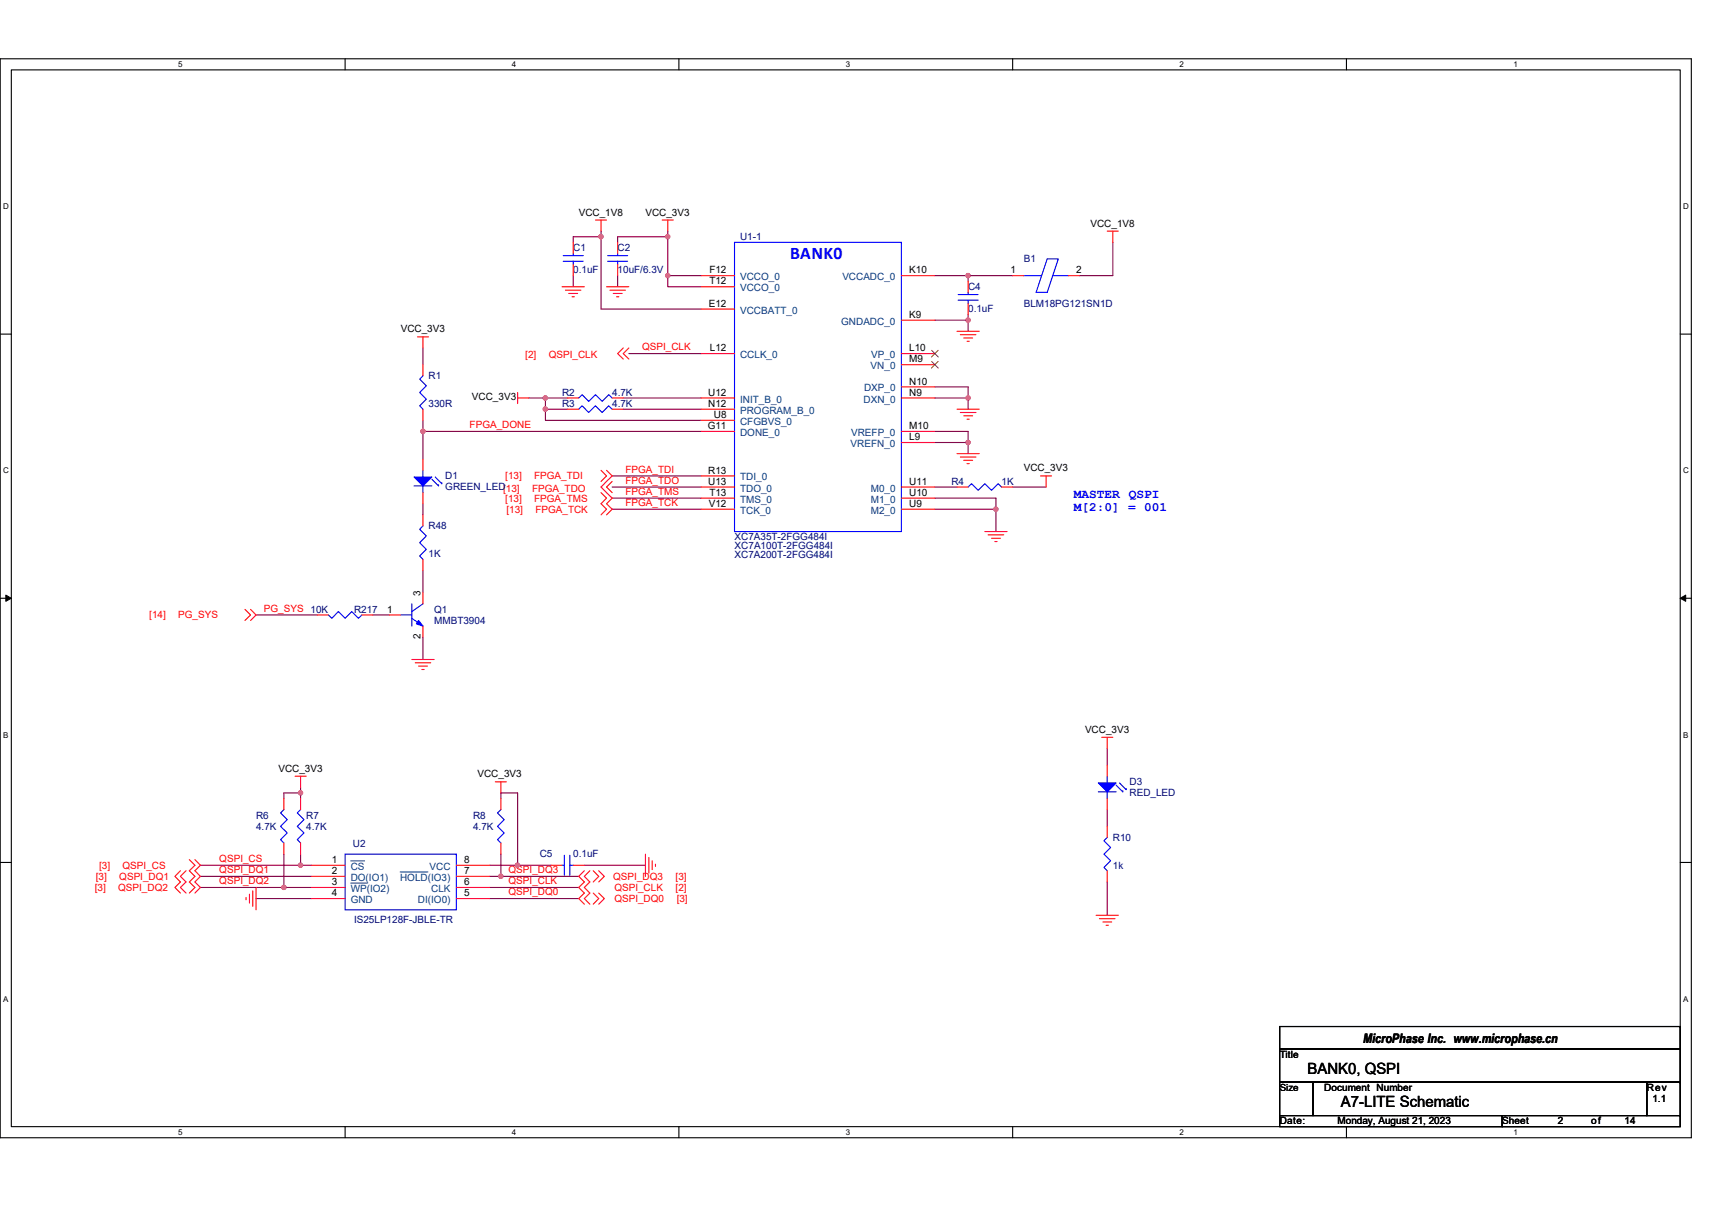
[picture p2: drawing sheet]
<svg xmlns="http://www.w3.org/2000/svg" width="297mm" height="210mm" viewBox="0 0 297 210" stroke-linecap="round" stroke-linejoin="round" font-family="sans-serif">
<path d="M0 10.2h293.5v187.2h-293.5zM2 12.1h289.5v183.4h-289.5z" fill="none" stroke="#000" stroke-width=".19"/>
<g fill="#fff">
<path d="M30.9 10.4h.8v1.6h-.8z"/>
<path d="M30.9 195.7h.8v1.6h-.8z"/>
</g>
<path d="M59.9 10.2v1.9M59.9 195.5v1.9" fill="none" stroke="#000" stroke-width=".19"/>
<g fill="#fff">
<path d="M88.8 10.4h.8v1.6h-.8z"/>
<path d="M88.8 195.7h.8v1.6h-.8z"/>
</g>
<path d="M117.8 10.2v1.9M117.8 195.5v1.9" fill="none" stroke="#000" stroke-width=".19"/>
<g fill="#fff">
<path d="M146.7 10.4h.8v1.6h-.8z"/>
<path d="M146.7 195.7h.8v1.6h-.8z"/>
</g>
<path d="M175.7 10.2v1.9M175.7 195.5v1.9" fill="none" stroke="#000" stroke-width=".19"/>
<g fill="#fff">
<path d="M204.7 10.4h.7v1.6h-.7z"/>
<path d="M204.7 195.7h.7v1.6h-.7z"/>
</g>
<path d="M233.6 10.2v1.9M233.6 195.5v1.9" fill="none" stroke="#000" stroke-width=".19"/>
<g fill="#fff">
<path d="M262.6 10.4h.7v1.6h-.7z"/>
<path d="M262.6 195.7h.7v1.6h-.7z"/>
<path d="M.5 35.1h1v1.5h-1z"/>
<path d="M292 35.1h1v1.5h-1z"/>
<path d="M.5 80.9h1v1.5h-1z"/>
<path d="M292 80.9h1v1.5h-1z"/>
</g>
<path d="M0 58h2M291.5 58h2" fill="none" stroke="#000" stroke-width=".19"/>
<g fill="#fff">
<path d="M.5 126.7h.9v1.6h-.9z"/>
<path d="M292 126.7h.9v1.6h-.9z"/>
</g>
<path d="M0 103.8h2M291.5 103.8h2" fill="none" stroke="#000" stroke-width=".19"/>
<path d="M1 103.3l1 .5-1 .6zM291.5 103.8l1-.5v1.1z" fill="#000" stroke="#000" stroke-width=".17"/>
<g fill="#fff">
<path d="M.5 172.6h.9v1.5h-.9z"/>
<path d="M292 172.6h.9v1.5h-.9z"/>
</g>
<g fill="none" stroke="#000" stroke-width=".19">
<path d="M0 149.7h2M291.5 149.7h2M222 178.1h69.5v3.9h-69.5zM291.5 178.1h.1M222 182h69.5v5.8h-69.5zM222 187.8h5.8v5.8h-5.8zM222 193.6h38.6v1.9h-38.6zM227.8 187.8h.1M227.8 187.8h57.9v5.8h-57.9zM260.6 193.6h30.9v1.9h-30.9zM260.6 193.6h.1M285.7 187.8h5.8v5.8h-5.8z"/>
<path d="M285.7 187.8h.1M291.5 182h.1M291.5 187.8h.1M291.5 193.6h.1"/>
</g>
<g fill="none" stroke="#800040" stroke-width=".19">
<path d="M99.5 47.8v2M104.3 40.1v1M104.3 41.1v12.5h17.3M104.3 41.1h-4.8v1M107.2 47.8v2M115.9 40.1v1M115.9 41.1h-8.7v1M115.9 41.1v6.7M115.9 47.8h5.7M115.9 47.8v2h5.7M162.2 47.8h5.8M162.2 55.6h5.8"/>
<path d="M168 47.8h7.7M168 54.6v1M168 55.6v1.9M168 47.8v1M193.1 42.1v5.7h-5.8M73.4 72.9v2M73.4 74.9h48.2M73.4 60.4v2.9M73.4 74.9v4.8M91.7 69.1h2.9M94.6 69.1h3.9M94.6 71h3.9"/>
<path d="M94.6 71v1.9h27M94.6 69.1v1.9M108.1 69.1h13.5M108.1 71h13.5M109.1 61.4h12.5M162.2 67.1h5.8v2M162.2 69.1h5.8M162.2 74.9h5.8v1.9M162.2 76.8h5.8M168 69.1v1.9M168 76.8v1.9M73.4 87.4v1.9"/>
<path d="M73.4 99v3.8M106.2 84.5h15.4M106.2 86.4h15.4M106.2 88.4h15.4M106.2 82.6h15.4M162.2 88.4h10.6M162.2 86.4h10.6v2M162.2 84.5h3.8M172.8 88.4v3.8M175.7 84.5h5.8M44.4 106.7h10.7M64.7 106.7h2.9"/>
<path d="M73.4 110.6v3.8M52.2 136.6v1M52.2 137.6h-2.9v1M52.2 137.6v1M86.9 138.6v-1h2.9v12.6M192.1 129.9v2.9M34.8 150.2h17.4M34.8 154h14.5M34.8 152.1h19.3M44.4 155.9h9.7M49.3 148.2v5.8M49.3 154h4.8"/>
<path d="M52.2 148.2v2M52.2 150.2h1.9M85 150.2h4.8M85 152.1h1.9M85 154h15.4M85 155.9h15.4M86.9 148.2v3.9M86.9 152.1h13.5M89.8 150.2h5.8M101.4 150.2h10.6M192.1 153.1v5.7M192.1 140.5v2.9"/>
</g>
<g fill="#f0f" stroke="#f0f" stroke-width=".19">
<circle cx="52.1" cy="150.1" r=".38"/>
<circle cx="52.1" cy="137.6" r=".38"/>
<circle cx="89.8" cy="150.1" r=".38"/>
<circle cx="86.9" cy="152.1" r=".38"/>
<circle cx="49.3" cy="154" r=".38"/>
<circle cx="73.4" cy="74.9" r=".38"/>
<circle cx="168" cy="47.8" r=".38"/>
<circle cx="168" cy="55.5" r=".38"/>
<circle cx="168" cy="69.1" r=".38"/>
<circle cx="168" cy="76.8" r=".38"/>
<circle cx="94.6" cy="69.1" r=".38"/>
<circle cx="94.6" cy="71" r=".38"/>
<circle cx="115.8" cy="41.1" r=".38"/>
<circle cx="115.8" cy="47.8" r=".38"/>
<circle cx="172.8" cy="88.4" r=".38"/>
<circle cx="104.3" cy="41.1" r=".38"/>
</g>
<g fill="none" stroke="#f00" stroke-width=".19">
<path d="M103.3 38.2h1.9M104.3 38.2v1.9M114.9 38.2h1.9M115.9 38.2v1.9M72.4 58.5h2M73.4 58.5v1.9M97.5 49.8h3.9M98.1 50.4h2.7M98.7 50.9h1.5M99.2 51.5h.4M99.5 42.1v1.9M99.5 45.9v1.9"/>
<path d="M105.2 49.8h3.9M105.8 50.4h2.7M106.4 50.9h1.5M107 51.5h.4M107.2 42.1v1.9M107.2 45.9v1.9M121.6 53.6h5.8M121.6 47.8h5.8M121.6 49.8h5.8M156.4 55.6h5.8M156.4 47.8h5.8M166 57.5h3.9"/>
<path d="M166.6 58.1h2.7M167.2 58.7h1.6M167.8 59.2h.4M168 48.8v1.9M168 52.7v1.9M175.7 47.8h1.9M185.4 47.8h1.9M192.1 40.1h1.9M193.1 40.1v2M73.4 71v1.9M73.4 63.3v1.9M73.4 79.7v1.9"/>
<path d="M89.8 69.1h1.9M89.8 68.1v1.9M98.5 71h1.9M98.5 69.1h1.9M106.2 71h1.9M106.2 69.1h1.9M108.1 60.4l-.9 1 .9 .9M109.1 60.4l-1 1 1 .9M121.6 69.1h5.8M121.6 71h5.8M121.6 72.9h5.8M121.6 74.9h5.8"/>
<path d="M121.6 61.4h5.8M156.4 74.9h5.8M156.4 76.8h5.8M156.4 67.1h5.8M156.4 69.1h5.8M156.4 61.4h5.8M156.4 63.3h5.8M166 78.7h3.9M166 71h3.9M166.6 79.3h2.7M166.6 71.6h2.7M167.2 79.9h1.6"/>
<path d="M167.2 72.2h1.6M167.8 72.7h.4M73.4 85.5v1.9M73.4 97.1v1.9M73.4 89.3v2M104.3 85.5l.9 .9-.9 1 .9 1-.9 .9M104.3 81.6l.9 1-.9 .9M105.2 81.6l1 1-1.9 1.9 1.9 1.9-1 1 1 1-1 .9M106.2 83.5l-1 1 1 1M121.6 82.6h5.8M121.6 84.5h5.8M121.6 86.4h5.8"/>
<path d="M121.6 88.4h5.8M156.4 84.5h5.8M156.4 86.4h5.8M156.4 88.4h5.8M166 84.5h2M167.8 80.5h.4M170.9 92.2h3.8M171.4 92.8h2.8M172 93.4h1.6M172.6 94h.4M173.8 84.5h1.9M180.5 82.6h2"/>
<path d="M181.5 82.6v1.9M42.5 105.7l1 1-1 1M43.5 105.7l.9 1-.9 1M55.1 106.7h1.9M62.8 106.7h1.9M67.6 106.7h1.9M71.5 114.4h3.8M72 115h2.7M72.6 115.6h1.6M73.2 116.2h.4M73.4 108.6v2M73.4 102.8v2"/>
<path d="M49.3 138.6v1.9M51.2 134.7h1.9M52.2 134.7v1.9M52.2 138.6v1.9M85.9 135.7h2M86.9 135.7v1.9M86.9 138.6v1.9M191.2 128h1.9M192.1 128v1.9M192.1 138.6v1.9M192.1 132.8v1.9M31.3 151.1l-1 1 1 1-1 .9 1 1"/>
<path d="M32.3 151.1l-1 1 1 1-1 .9 1 1M32.8 149.2l1 1-1 .9 1 1-1 1 1 .9-1 1M33.8 149.2l1 1-1 .9 1 1-1 1 1 .9-1 1M42.7 155.7v.4M43.3 155.2v1.5M43.9 154.6v2.7M44.4 154v3.9M49.3 146.3v1.9M52.2 146.3v1.9M54.1 150.2h5.8M54.1 152.1h5.8M54.1 154h5.8"/>
<path d="M54.1 155.9h5.8M79.2 155.9h5.8M79.2 154h5.8M79.2 152.1h5.8M79.2 150.2h5.8M86.9 146.3v1.9M95.6 150.2h1.9M99.5 150.2h1.9M101.4 151.1l-1 1 1 1-1 .9 1 1-1 .9 1 1M102.3 151.1l-.9 1 .9 1-.9 .9 .9 1-.9 .9 .9 1M102.9 151.1l1 1-1 1M102.9 155l1 .9-1 1"/>
<path d="M103.9 151.1l1 1-1 1M103.9 155l1 .9-1 1M112 148.2v3.9M112.6 148.8v2.7M113.2 149.4v1.5M113.7 150v.3M190.2 158.8h3.8M190.8 159.4h2.7M191.3 160h1.6M192.1 151.1v2M192.1 143.4v1.9M191.9 160.6h.4"/>
</g>
<g fill="#00f" stroke="#00f" stroke-width=".19">
<path d="M190.6 135.9h3.1l-1.6 1.5z" fill-rule="evenodd"/>
<path d="M72.6 107.7l.8 .9-1.2-.3z" fill-rule="evenodd"/>
<path d="M71.8 82.8h3.1l-1.5 1.5z" fill-rule="evenodd"/>
</g>
<g fill="none" stroke="#00f" stroke-width=".19">
<path d="M97.7 45.3h3.5M97.7 44.4h3.5M99.5 44v.4M99.5 45.3v.6M105.4 45.3h3.5M105.4 44.4h3.5M107.2 44v.4M107.2 45.3v.6M127.4 42.1h29v50.1h-29zM156.4 42.1h.1M166.2 52.1h3.5M166.2 51.1h3.5"/>
<path d="M168 50.7v.4M168 52.1v.6M177.6 47.8h3.1M181.7 44.9h1.9l-1.9 5.8h-1.9zM182.6 47.8h2.8M73.4 65.2l-.6 .6 1.2 1.2-1.2 1.1 1.2 1.2-1.2 1.1 .6 .6M100.4 71l.6-.6 1.1 1.2 1.2-1.2 1.2 1.2 1.1-1.2 .6 .6M100.4 69.1l.6-.6 1.1 1.2 1.2-1.2 1.2 1.2 1.1-1.2 .6 .6M71.8 84.3h3.1M73.4 81.6v1.2M73.4 84.3v1.2M73.4 91.3l-.6 .6 1.2 1.1-1.2 1.2 1.2 1.1-1.2 1.2 .6 .6"/>
<path d="M74.9 83.2l1.2 1.1v-.2M75.5 82.8l1.2 1.1v-.1M168 84.5l.6-.6 1.1 1.2 1.2-1.2 1.1 1.2 1.2-1.2 .6 .6M57 106.7l.6 .6 1.1-1.2 1.2 1.2 1.1-1.2 1.2 1.2 .6-.6M69.5 106.7h2M71.5 104.8v3.8M71.5 107.3l1.9 1.3M73.4 104.8l-1.9 1.3M190.6 137.4h3.1M192.1 134.7v1.2M192.1 137.4v1.2M193.7 136.2l1.1 1.2v-.2"/>
<path d="M194.2 135.9l1.2 1.1v-.2M49.3 140.5l-.6 .6 1.1 1.1-1.1 1.2 1.1 1.1-1.1 1.2 .6 .6M52.2 140.5l-.6 .6 1.1 1.1-1.1 1.2 1.1 1.1-1.1 1.2 .6 .6M59.9 148.2h19.3v9.7h-19.3zM79.2 148.2h.1M86.9 140.5l-.6 .6 1.2 1.1-1.2 1.2 1.2 1.1-1.2 1.2 .6 .6M97.5 150.2h.4M97.9 148.4v3.5M98.9 150.2h.6M98.9 148.4v3.5M192.1 145.3l-.6 .6 1.2 1.2-1.2 1.1 1.2 1.2-1.2 1.1 .6 .6"/>
</g>
<path d="M60.9 149.4h2.4M60.9 153.2h2.8M69.4 151.3h4.8" fill="none" stroke="#004080" stroke-width=".17"/>
<path d="M161.6 60.8l1.2 1.2M161.6 62.7l1.2 1.2M162.8 60.8l-1.2 1.2M162.8 62.7l-1.2 1.2" fill="none" stroke="#804000" stroke-width=".17"/>
<text font-size="3.1" fill="#00f" x="137.1" y="45">BANK0</text>
<g font-size="2.7">
<text x="226.9" y="186.3">BANK0, QSPI</text>
<text x="232.6" y="192.1">A7-LITE Schematic</text>
</g>
<text font-size="2.3" x="236.5" y="181.1">MicroPhase Inc. www.microphase.cn</text>
<g font-size="2.2" fill="#00f">
<text x="186.3" y="86.4">MASTER QSPI</text>
<text x="186.3" y="88.6">M[2:0] = 001</text>
</g>
<g font-size="1.7">
<text x="100.4" y="37.4">VCC_1V8</text>
<text x="112" y="37.4">VCC_3V3</text>
<text x="189.2" y="39.3">VCC_1V8</text>
<text x="123.1" y="47.4">F12</text>
<text x="157.8" y="47.4">K10</text>
<text x="175.3" y="47.4">1</text>
<text x="186.7" y="47.4">2</text>
<text x="123" y="53.2">E12</text>
<text x="123.1" y="49.4">T12</text>
<text x="69.5" y="57.7">VCC_3V3</text>
<text x="157.8" y="55.2">K9</text>
<text x="123.2" y="61">L12</text>
<text x="157.8" y="61">L10</text>
<text x="157.8" y="62.9">M9</text>
<text x="81.9" y="69.5">VCC_3V3</text>
<text x="122.9" y="68.7">U12</text>
<text x="122.9" y="70.6">N12</text>
<text x="157.8" y="66.7">N10</text>
<text x="157.8" y="68.7">N9</text>
<text x="122.8" y="74.5">G11</text>
<text x="123.9" y="72.5">U8</text>
<text x="157.8" y="74.5">M10</text>
<text x="157.8" y="76.4">L9</text>
<text x="122.9" y="82.2">R13</text>
<text x="177.6" y="81.8">VCC_3V3</text>
<text x="122.9" y="84.1">U13</text>
<text x="123" y="88">V12</text>
<text x="123.1" y="86">T13</text>
<text x="157.8" y="84.1">U11</text>
<text x="157.8" y="86">U10</text>
<text x="157.8" y="88">U9</text>
<text x="67.2" y="106.3">1</text>
<text x="73" y="103.4" transform="rotate(-90 73 103.4)">3</text>
<text x="73" y="111" transform="rotate(-90 73 111)">2</text>
<text x="188.3" y="127.2">VCC_3V3</text>
<text x="48.3" y="133.9">VCC_3V3</text>
<text x="82.8" y="134.9">VCC_3V3</text>
<text x="57.5" y="149.8">1</text>
<text x="80.5" y="149.8">8</text>
<text x="57.5" y="151.7">2</text>
<text x="57.5" y="153.6">3</text>
<text x="57.5" y="155.5">4</text>
<text x="80.5" y="155.5">5</text>
<text x="80.5" y="153.6">6</text>
<text x="80.5" y="151.7">7</text>
<text x="222" y="183.6">Title</text>
<text x="222" y="189.3">Size</text>
<text x="229.8" y="189.3">Document Number</text>
<text x="285.7" y="189.3">Rev</text>
<text x="286.7" y="191.3">1.1</text>
<text x="222" y="195.1">Date:</text>
<text x="232.1" y="195.1">Monday, August 21, 2023</text>
<text x="260.6" y="195.1">Sheet</text>
<text x="270.3" y="195.1">2</text>
<text x="276.1" y="195.1">of</text>
<text x="281.9" y="195.1">14</text>
</g>
<g font-size="1.7" fill="#000080">
<text x="128.4" y="41.7">U1-1</text>
<text x="99.5" y="43.6">C1</text>
<text x="99.5" y="47.5">0.1uF</text>
<text x="107.2" y="43.6">C2</text>
<text x="107.2" y="47.5">10uF/6.3V</text>
<text x="177.6" y="45.5">B1</text>
<text x="168" y="50.4">C4</text>
<text x="177.6" y="53.3">BLM18PG121SN1D</text>
<text x="168" y="54.2">0.1uF</text>
<text x="74.4" y="65.8">R1</text>
<text x="74.4" y="70.6">330R</text>
<text x="97.5" y="70.6">R3</text>
<text x="97.5" y="68.7">R2</text>
<text x="106.2" y="70.6">4.7K</text>
<text x="106.2" y="68.7">4.7K</text>
<text x="77.3" y="83.2">D1</text>
<text x="77.3" y="85.1">GREEN_LED[13]</text>
<text x="165.1" y="84.1">R4</text>
<text x="173.8" y="84.1">1K</text>
<text x="74.4" y="91.9">R48</text>
<text x="127.4" y="93.8">XC7A35T-2FGG484I</text>
<text x="127.5" y="95.3">XC7A100T-2FGG484I</text>
<text x="74.4" y="96.7">1K</text>
<text x="127.4" y="96.8">XC7A200T-2FGG484I</text>
<text x="61.4" y="106.3">R217</text>
<text x="75.3" y="106.3">Q1</text>
<text x="75.3" y="108.3">MMBT3904</text>
<text x="196" y="136.2">D3</text>
<text x="44.4" y="142">R6</text>
<text x="44.4" y="144">4.7K</text>
<text x="53.1" y="142">R7</text>
<text x="53.1" y="144">4.7K</text>
<text x="82.1" y="142">R8</text>
<text x="82.1" y="144">4.7K</text>
<text x="196" y="138.2">RED_LED</text>
<text x="61.2" y="147.1">U2</text>
<text x="93.7" y="148.8">C5</text>
<text x="99.5" y="148.8">0.1uF</text>
<text x="193.1" y="145.9">R10</text>
<text x="193.1" y="150.7">1k</text>
<text x="61.4" y="160.2">IS25LP128F-JBLE-TR</text>
</g>
<g font-size="1.7" fill="#004080">
<text x="128.4" y="48.6">VCCO_0</text>
<text x="128.4" y="50.5">VCCO_0</text>
<text x="146.2" y="48.6">VCCADC_0</text>
<text x="128.4" y="54.4">VCCBATT_0</text>
<text x="146" y="56.3">GNDADC_0</text>
<text x="128.4" y="62.1">CCLK_0</text>
<text x="151.1" y="64.1">VN_0</text>
<text x="151.1" y="62.1">VP_0</text>
<text x="128.4" y="69.9">INIT_B_0</text>
<text x="128.4" y="71.8">PROGRAM_B_0</text>
<text x="149.8" y="69.9">DXN_0</text>
<text x="149.9" y="67.9">DXP_0</text>
<text x="128.4" y="73.7">CFGBVS_0</text>
<text x="128.4" y="75.6">DONE_0</text>
<text x="147.6" y="77.6">VREFN_0</text>
<text x="147.7" y="75.6">VREFP_0</text>
<text x="128.4" y="83.4">TDI_0</text>
<text x="128.4" y="85.3">TDO_0</text>
<text x="128.4" y="87.2">TMS_0</text>
<text x="128.4" y="89.2">TCK_0</text>
<text x="151.1" y="85.3">M0_0</text>
<text x="151.1" y="87.2">M1_0</text>
<text x="151.1" y="89.2">M2_0</text>
<text x="60.9" y="150.9">CS</text>
<text x="60.9" y="152.9">DO(IO1)</text>
<text x="60.9" y="154.8">WP(IO2)</text>
<text x="69.4" y="152.9">HOLD(IO3)</text>
<text x="74.5" y="150.9">VCC</text>
<text x="74.8" y="154.8">CLK</text>
<text x="60.9" y="156.7">GND</text>
<text x="72.5" y="156.7">DI(IO0)</text>
</g>
<g font-size="1.7" fill="#f00">
<text x="91.1" y="62.1">[2]</text>
<text x="95.2" y="62.1">QSPI_CLK</text>
<text x="111.4" y="60.8">QSPI_CLK</text>
<text x="81.5" y="74.3">FPGA_DONE</text>
<text x="87.7" y="83.2">[13]</text>
<text x="92.7" y="83.2">FPGA_TDI</text>
<text x="108.5" y="83.9">FPGA_TDO</text>
<text x="108.5" y="82">FPGA_TDI</text>
<text x="87.7" y="87">[13]</text>
<text x="87.9" y="89">[13]</text>
<text x="92.3" y="85.3">FPGA_TDO</text>
<text x="92.7" y="87">FPGA_TMS</text>
<text x="92.9" y="89">FPGA_TCK</text>
<text x="108.5" y="85.9">FPGA_TMS</text>
<text x="108.5" y="87.8">FPGA_TCK</text>
<text x="25.9" y="107.3">[14]</text>
<text x="30.9" y="107.3">PG_SYS</text>
<text x="45.8" y="106.1">PG_SYS 10K</text>
<text x="38.1" y="149.6">QSPI_CS</text>
<text x="16.4" y="154.6">[3]</text>
<text x="16.6" y="152.7">[3]</text>
<text x="17.2" y="150.7">[3]</text>
<text x="20.5" y="154.6">QSPI_DQ2</text>
<text x="20.7" y="152.7">QSPI_DQ1</text>
<text x="21.3" y="150.7">QSPI_CS</text>
<text x="38.1" y="153.4">QSPI_DQ2</text>
<text x="38.1" y="151.5">QSPI_DQ1</text>
<text x="88.2" y="153.4">QSPI_CLK</text>
<text x="88.2" y="155.3">QSPI_DQ0</text>
<text x="88.2" y="151.5">QSPI_DQ3</text>
<text x="106.4" y="152.7">QSPI_DQ3</text>
<text x="106.6" y="154.6">QSPI_CLK</text>
<text x="117.2" y="152.7">[3]</text>
<text x="117.2" y="154.6">[2]</text>
<text x="106.6" y="156.5">QSPI_DQ0</text>
<text x="117.4" y="156.5">[3]</text>
</g>
<g font-size="1.4">
<text x="30.9" y="11.7">5</text>
<text x="88.8" y="11.7">4</text>
<text x="146.7" y="11.7">3</text>
<text x="204.7" y="11.7">2</text>
<text x="262.6" y="11.7">1</text>
<text x=".5" y="36.3">D</text>
<text x="292" y="36.3">D</text>
<text x=".5" y="82.1">C</text>
<text x="292" y="82.1">C</text>
<text x=".5" y="128">B</text>
<text x="292" y="128">B</text>
<text x=".5" y="173.8">A</text>
<text x="292" y="173.8">A</text>
<text x="30.9" y="197">5</text>
<text x="88.8" y="197">4</text>
<text x="146.7" y="197">3</text>
<text x="204.7" y="197">2</text>
<text x="262.6" y="197">1</text>
</g>
</svg>
